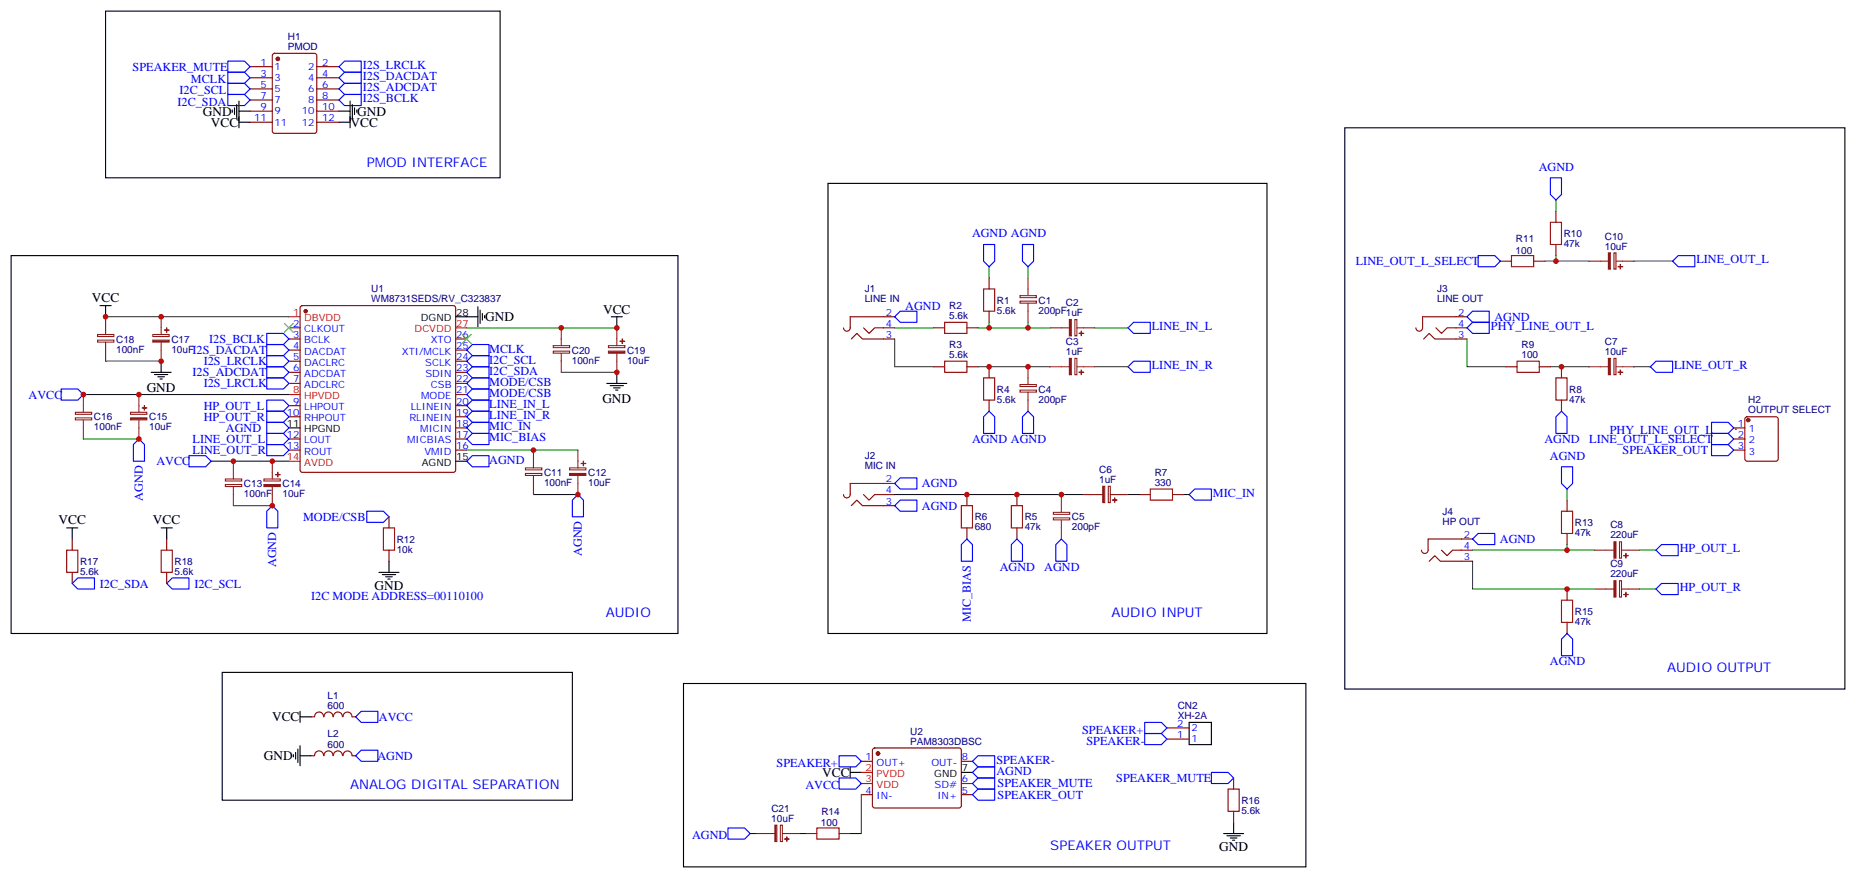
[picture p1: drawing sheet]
<svg xmlns="http://www.w3.org/2000/svg" width="589mm" height="279mm" viewBox="0 0 589 279" stroke-linecap="round" stroke-linejoin="round" font-family="sans-serif">
<g fill="none" stroke="#870000" stroke-width=".35">
<path d="M86.7 17.1l.4-.2h12.7l.7 .5v24.2l-.4 .7h-13l-.6-.4-.1-24.3zM79.4 21.2h7M79.4 24.7h7M79.4 28.2h7M79.4 31.7h7M79.4 35.3h7M79.4 38.8h7M100.5 21.2h7.1M100.5 24.7h7.1M100.5 28.2h7.1M100.5 31.7h7.1M100.5 35.3h7.1"/>
<path d="M100.5 38.8h7.1M493.9 67v3.6M493.9 77.6v3.5M95.5 97.2l.5-.2h47.9l.5 .2 .2 .5v51.5l-.2 .5-.5 .2h-47.9l-.5-.2-.3-.5v-51.5zM314 88.2v3.5M314 98.8v3.5M476.2 82.9h3.6M486.8 82.9h3.6M91.7 104.1h3.5M91.7 107.6h3.5M91.7 111.1h3.5M91.7 114.7h3.5"/>
<path d="M91.7 118.2h3.5M144.6 107.6h3.6M144.6 111.1h3.6M144.6 114.7h3.6M144.6 118.2h3.6M267.8 104.1a1.06 1.06 0 0 0 1 1 1.06 1.06 0 0 0 1.1-1M270.2 107.6l1.8-1.8 1.8 1.8h10.2M274.1 104.1l1.8 1.7 1.7-1.7h6.4M284 100.5h-14.1v3.6M296.3 104.1h3.6M296.3 116.4h3.6M306.9 104.1h3.5"/>
<path d="M306.9 116.4h3.5M314 116.4v3.5M449.4 104.1a1.06 1.06 0 0 0 1.1 1 1.06 1.06 0 0 0 1.1-1M451.9 107.6l1.8-1.8 1.7 1.8h10.3M455.8 104.1l1.8 1.7 1.7-1.7h6.4M465.7 100.5h-14.1v3.6M478 116.4h3.5M488.6 116.4h3.5M495.7 116.4v3.5M91.7 121.7h3.5M91.7 128.8h3.5M91.7 132.3h3.5"/>
<path d="M91.7 139.3h3.5M144.6 121.7h3.6M144.6 128.8h3.6M144.6 132.3h3.6M144.6 139.3h3.6M144.6 135.8h3.6M144.6 125.2h3.6M314 127v3.5M495.7 127v3.5M550.3 139.3h3.6M550.3 135.8h3.6M554.1 132.5l.5-.2h9.1l.5 .2 .2 .5v12.7l-.2 .5-.5 .2h-9.1l-.5-.2-.2-.5v-12.7z"/>
<path d="M91.7 142.9h3.5M144.6 142.9h3.6M274.1 157l1.8 1.7 1.7-1.7h6.4M284 153.5h-14.1v3.5a1.06 1.06 0 0 1-1.1 1 1.06 1.06 0 0 1-1-1M306.9 157v3.5M322.8 157v3.5M361.6 157h3.5M372.2 157h3.5M497.4 158.7v3.6M550.3 142.9h3.6M22.9 171.1v3.5M52.9 171.1v3.5"/>
<path d="M123.5 164v3.6M123.5 174.6v3.6M270.2 160.5l1.8-1.8 1.8 1.8h10.2M306.9 167.6v3.5M322.8 167.6v3.5M453.7 178.2l1.7-1.8 1.8 1.8h10.2M457.6 174.6l1.7 1.8 1.8-1.8h6.3M467.4 171.1h-14.1v3.5a1.06 1.06 0 0 1-1 1.1 1.06 1.06 0 0 1-1.1-1.1M497.4 169.3v3.6M22.9 181.7v3.5M52.9 181.7v3.5M497.4 187v3.5"/>
<path d="M497.4 197.6v3.5M98.8 227.5h1M98.8 239.9h1M99.9 227.5a1.41 1.41 0 0 1 1.4-1.5 1.41 1.41 0 0 1 1.4 1.5M99.9 239.9a1.41 1.41 0 0 1 1.4-1.5 1.41 1.41 0 0 1 1.4 1.5M102.9 227.5a1.41 1.41 0 0 1 1.4-1.5 1.41 1.41 0 0 1 1.4 1.5M102.9 239.9a1.41 1.41 0 0 1 1.4-1.6 1.41 1.41 0 0 1 1.4 1.6M105.9 227.5a1.41 1.41 0 0 1 1.4-1.5 1.41 1.41 0 0 1 1.4 1.5M105.9 239.9a1.41 1.41 0 0 1 1.4-1.6 1.41 1.41 0 0 1 1.4 1.6M108.9 227.5a1.41 1.41 0 0 1 1.4-1.5 1.41 1.41 0 0 1 1.4 1.5M108.9 239.9a1.41 1.41 0 0 1 1.4-1.5 1.41 1.41 0 0 1 1.4 1.5M111.8 227.5h1.1"/>
<path d="M111.8 239.9h1.1M277.2 237.6l.4-.2 27.1 .1 .5 .6-.1 17.9-.7 .5-27-.1-.5-.6v-17.7zM370.4 234.6h7.1M370.4 231.1h7.1M273.4 241.7h3.5M273.4 252.2h3.5M305.2 241.7h3.5M305.2 252.2h3.5M305.2 248.7h3.5M391.6 246.9v3.6M391.6 257.5v3.6M255.8 264.6h3.5"/>
<path d="M266.3 264.6h3.6"/>
</g>
<g fill="#870000" stroke="#870000" stroke-width=".35">
<circle cx="97" cy="98.8" r=".53"/>
<circle cx="88.2" cy="18.7" r=".53"/>
<circle cx="278.7" cy="239.2" r=".53"/>
<circle cx="554.9" cy="133.4" r=".53"/>
</g>
<path d="M91.7 100.5h3.5M144.6 104.1h3.6M91.7 125.2h3.5M91.7 146.4h3.5M273.4 245.2h3.5M273.4 248.7h3.5" fill="none" stroke="#f00" stroke-width=".35"/>
<g fill="none" stroke="#000" stroke-width=".35">
<path d="M33.5 3.5h125.2v52.9h-125.2zM73.7 34.9v.7M74.4 34.2v2.1M75.1 33.2v4.2M75.8 35.3h3.6M75.8 32.1v8.5M75.8 38.8h3.6M107.6 35.3h3.5M107.6 38.8h3.5M111.1 32.1v8.5M111.8 33.2v4.2M112.5 34.2v2.1"/>
<path d="M113.2 34.9v.7M262.8 58.2h139.4v142.9h-139.4zM426.9 40.6h158.7v178.1h-158.7zM3.5 81.1h211.7v120h-211.7zM31.7 97h3.6M33.5 97v3.5M151.7 97.4v6.3M152.4 98.4v4.3M153.1 99.5v2.1M48 118.2h6.3M49 118.9h4.3M50.1 119.6h2.1"/>
<path d="M51.2 114.7v3.5M144.6 100.5h7.1M153.8 100.2v.7M194 100.5h3.6M195.8 100.5v3.6M195.8 118.2v3.5M50.8 120.3h.7M91.7 135.8h3.5M192.6 121.7h6.4M193.7 122.4h4.2M194.7 123.1h2.1M195.4 123.8h.7"/>
<path d="M144.6 146.4h3.6M21.2 167.6h3.5M22.9 167.6v3.5M51.2 167.6h3.5M52.9 167.6v3.5M123.5 178.2v3.5M120.3 181.7h6.3M121.4 182.4h4.2M122.4 183.1h2.1M123.1 183.8h.7M70.6 213.4h111.1v40.6h-111.1zM217 217h197.5v58.2h-197.5z"/>
<path d="M93.1 239.5v.7M93.8 238.8v2.1M94.5 237.8v4.2M95.2 239.9h3.6M95.2 225.8v3.5M95.2 236.7v6.4M95.2 227.5h3.6M377.5 229.3h7v7.1h-7zM269.9 245.2h3.5M269.9 243.4v3.5M305.2 245.2h3.5M388.4 264.6h6.4"/>
<path d="M389.5 265.3h4.2M390.5 266h2.1M391.2 266.7h.7M391.6 261.1v3.5"/>
</g>
<g fill="none" stroke="#00f" stroke-width=".35">
<path d="M72.3 19.4h5.3l1.8 1.8-1.8 1.7h-5.3zM72.3 26.5h5.3l1.8 1.7-1.8 1.8h-5.3zM72.3 22.9h5.3l1.8 1.8-1.8 1.8h-5.3zM72.3 30h5.3l1.8 1.7-1.8 1.8h-5.3zM107.6 21.2l1.8-1.8h5.3v3.5h-5.3zM107.6 24.7l1.8-1.8h5.3v3.6h-5.3zM107.6 28.2l1.8-1.7h5.3v3.5h-5.3zM107.6 31.7l1.8-1.7h5.3v3.5h-5.3zM492.1 56.4h3.6v5.3l-1.8 1.8-1.8-1.8zM312.2 77.6h3.5v5.3l-1.7 1.8-1.8-1.8zM324.6 77.6h3.5v5.3l-1.8 1.8-1.7-1.8zM469.2 81.1h5.3l1.7 1.8-1.7 1.8h-5.3z"/>
<path d="M530.9 82.9l1.8-1.8h5.3v3.6h-5.3zM84.7 105.8h5.3l1.7 1.8-1.7 1.8h-5.3zM84.7 109.4h5.3l1.7 1.7-1.7 1.8h-5.3zM84.7 112.9h5.3l1.7 1.8-1.7 1.7h-5.3zM84.7 116.4h5.3l1.7 1.8-1.7 1.7h-5.3zM84.7 119.9h5.3l1.7 1.8-1.7 1.8h-5.3zM148.2 111.1l1.7-1.7h5.3v3.5h-5.3zM148.2 114.7l1.7-1.8h5.3v3.5h-5.3zM148.2 118.2l1.7-1.8h5.3v3.5h-5.3zM284 100.5l1.8-1.7h5.2v3.5h-5.2zM358.1 104.1l1.7-1.8h5.3v3.5h-5.3zM358.1 116.4l1.7-1.7h5.3v3.5h-5.3z"/>
<path d="M465.7 100.5l1.7-1.7h5.3v3.5h-5.3zM467.4 102.3h5.3v3.5h-5.3l-1.7-1.7zM525.6 114.7h5.3v3.5h-5.3l-1.7-1.8zM19.4 123.5h5.3l1.8 1.7-1.8 1.8h-5.3zM84.7 127h5.3l1.7 1.8-1.7 1.7h-5.3zM84.7 130.5h5.3l1.7 1.8-1.7 1.8h-5.3zM84.7 137.6h5.3l1.7 1.7-1.7 1.8h-5.3zM84.7 134.1h5.3l1.7 1.7-1.7 1.8h-5.3zM148.2 125.2l1.7-1.7h5.3v3.5h-5.3zM148.2 128.8l1.7-1.8h5.3v3.5h-5.3zM148.2 132.3l1.7-1.8h5.3v3.6h-5.3zM148.2 135.8l1.7-1.7h5.3v3.5h-5.3z"/>
<path d="M148.2 139.3l1.7-1.7h5.3v3.5h-5.3zM148.2 121.7l1.7-1.8h5.3v3.6h-5.3zM314 130.5l1.7 1.8v5.3h-3.5v-5.3zM326.3 130.5l1.8 1.8v5.3h-3.5v-5.3zM495.7 130.5l1.7 1.8v5.3h-3.5v-5.3zM543.3 137.6h5.3l1.7 1.7-1.7 1.8h-5.3zM543.3 134.1h5.3l1.7 1.7-1.7 1.8h-5.3zM42.3 141.1l1.8-1.8 1.8 1.8v5.3h-3.6zM60 144.6h5.3l1.7 1.8-1.7 1.8h-5.3zM84.7 141.1h5.3l1.7 1.8-1.7 1.7h-5.3zM148.2 146.4l1.7-1.8h5.3v3.6h-5.3zM183.4 157l1.8 1.7v5.3h-3.5v-5.3z"/>
<path d="M284 153.5l1.8-1.8h5.2v3.5h-5.2zM377.5 157l1.7-1.8h5.3v3.5h-5.3zM495.7 148.2h3.5v5.3l-1.8 1.7-1.7-1.7zM543.3 141.1h5.3l1.7 1.8-1.7 1.7h-5.3zM86.4 160.5l1.8 1.8v5.3h-3.5v-5.3zM116.4 162.3h5.3l1.8 1.7-1.8 1.8h-5.3zM284 160.5l1.8-1.8h5.2v3.6h-5.2zM306.9 171.1l1.8 1.8v5.3h-3.5v-5.3zM322.8 171.1l1.8 1.8v5.3h-3.6v-5.3zM336.9 171.1l1.8 1.8v5.3h-3.6v-5.3zM467.4 171.1l1.8-1.8h5.3v3.6h-5.3zM525.6 174.6l1.8-1.7h5.3v3.5h-5.3z"/>
<path d="M22.9 185.2l1.8-1.8h5.3v3.6h-5.3zM54.7 183.4h5.3v3.6h-5.3l-1.8-1.8zM525.6 187l1.8-1.8h5.3v3.5h-5.3zM495.7 202.8l1.7-1.7 1.8 1.7v5.3h-3.5zM112.9 239.9l1.8-1.8h5.2v3.6h-5.2zM112.9 227.5l1.8-1.7h5.2v3.5h-5.2zM266.3 239.9h5.3l1.8 1.8-1.8 1.7h-5.3zM363.4 232.8h5.3l1.7 1.8-1.7 1.8h-5.3zM363.4 229.3h5.3l1.7 1.8-1.7 1.7h-5.3zM266.3 246.9h5.3l1.8 1.8-1.8 1.8h-5.3zM308.7 241.7l1.7-1.8h5.3v3.5h-5.3zM308.7 245.2l1.7-1.8h5.3v3.5h-5.3z"/>
<path d="M308.7 248.7l1.7-1.8h5.3v3.6h-5.3zM310.4 250.5h5.3v3.5h-5.3l-1.7-1.8zM384.5 245.2h5.3l1.8 1.7-1.8 1.8h-5.3zM231.1 262.8h5.3l1.7 1.8-1.7 1.7h-5.3z"/>
</g>
<g fill="none" stroke="#a10000" stroke-width=".35">
<path d="M492.1 70.6h3.6v7h-3.6zM312.2 91.7h3.5v7.1h-3.5zM479.8 81.1h7v3.6h-7zM299.9 102.3h7v3.5h-7zM299.9 114.7h7v3.5h-7zM312.2 119.9h3.5v7.1h-3.5zM481.5 114.7h7.1v3.5h-7.1zM493.9 119.9h3.5v7.1h-3.5zM365.1 155.2h7.1v3.5h-7.1zM21.2 174.6h3.5v7.1h-3.5zM51.2 174.6h3.5v7.1h-3.5zM121.7 167.6h3.5v7h-3.5z"/>
<path d="M305.2 160.5h3.5v7.1h-3.5zM321 160.5h3.6v7.1h-3.6zM495.7 162.3h3.5v7h-3.5zM495.7 190.5h3.5v7.1h-3.5zM389.8 250.5h3.5v7h-3.5zM259.3 262.8h7v3.5h-7z"/>
</g>
<g fill="none" stroke="#8c2424" stroke-width=".35">
<path d="M323.8 95.6h5.2v.6h-5.2zM323.8 93.8h5.2v.7h-5.2zM326.3 88.2v5.6M326.3 96.3v6M504.5 82.9h6M512.3 80.3h.6v5.1h-.6zM512.9 82.9h5.7M31 107.9h5.2v.7h-5.2zM31 106.2h5.2v.6h-5.2zM33.5 100.5v5.7M33.5 108.7v6M48.5 106.2h5.2v.6h-5.2z"/>
<path d="M51.2 100.5v5.7M51.2 108.7v6M175.6 111.5h5.2v.6h-5.2zM175.6 109.7h5.2v.6h-5.2zM178.2 104.1v5.6M178.2 112.2v6M193.1 109.7h5.2v.6h-5.2zM195.8 104.1v5.6M195.8 112.2v6M326.3 116.4v5.7M333.4 104.1h6M333.4 116.4h6"/>
<path d="M341.2 101.4h.6v5.2h-.6zM341.2 113.8h.6v5.2h-.6zM341.8 104.1h5.7M341.8 116.4h5.7M504.5 116.4h6M512.3 113.8h.6v5.2h-.6zM512.9 116.4h5.7M23.9 132.6h5.2v.7h-5.2zM23.9 130.9h5.2v.6h-5.2zM26.5 125.2v5.7M26.5 133.3v6M41.5 130.9h5.1v.6h-5.1z"/>
<path d="M44.1 125.2v5.7M44.1 133.3v6M323.8 123.8h5.2v.7h-5.2zM323.8 122.1h5.2v.6h-5.2zM326.3 124.5v6M71.5 153.8h5.2v.6h-5.2zM71.5 152h5.2v.7h-5.2zM74.1 146.4v5.6M74.1 154.5v6M83.8 152h5.2v.7h-5.2zM86.4 146.4v5.6M86.4 154.5v6"/>
<path d="M166.8 150.3h5.2v.6h-5.2zM166.8 148.5h5.2v.7h-5.2zM169.3 142.9v5.6M169.3 151v6M180.8 148.5h5.2v.7h-5.2zM183.4 142.9v5.6M183.4 151v6M336.9 157v5.6M344 157h6M351.8 154.3h.6v5.2h-.6zM352.4 157h5.7M334.4 164.4h5.1v.6h-5.1z"/>
<path d="M334.4 162.6h5.1v.7h-5.1zM336.9 165.1v6M506.2 174.6h6M514.1 172h.6v5.2h-.6zM514.7 174.6h5.6M506.2 187h6M514.1 184.3h.6v5.2h-.6zM514.7 187h5.6M239.9 264.6h6M247.7 261.9h.7v5.2h-.7zM248.4 264.6h5.6"/>
</g>
<g fill="#8c2424" stroke="#8c2424" stroke-width=".35">
<path d="M339.4 101.4h.7v5.2h-.7z"/>
<path d="M343.2 105.1l.1 1.4z"/>
<path d="M342.5 105.8h1.5z"/>
<path d="M339.4 113.8h.7v5.2h-.7z"/>
<path d="M343.2 117.5l.1 1.4z"/>
<path d="M342.5 118.1l1.5 .1z"/>
<path d="M350 154.3h.7v5.2h-.7z"/>
<path d="M353.8 158v1.5z"/>
<path d="M353.1 158.7h1.4z"/>
<path d="M510.5 113.8h.7v5.2h-.7z"/>
<path d="M514.3 117.5v1.4z"/>
<path d="M513.6 118.1l1.5 .1z"/>
<path d="M510.5 80.3h.7v5.1h-.7z"/>
<path d="M514.3 84v1.4z"/>
<path d="M513.6 84.6l1.5 .1z"/>
<path d="M512.3 172h.6v5.2h-.6z"/>
<path d="M516.1 175.7v1.4z"/>
<path d="M515.4 176.4h1.4z"/>
<path d="M512.3 184.3h.6v5.2h-.6z"/>
<path d="M516.1 188v1.4z"/>
<path d="M515.4 188.7h1.4z"/>
<path d="M180.8 150.3h5.2v.6h-5.2z"/>
<path d="M184.5 147.1h1.4z"/>
<path d="M185.2 146.4v1.4z"/>
<path d="M83.8 153.8h5.2v.6h-5.2z"/>
<path d="M87.5 150.6l1.4 .1z"/>
<path d="M88.2 149.9v1.4z"/>
<path d="M41.5 132.6h5.1v.7h-5.1z"/>
<path d="M45.2 129.5h1.4z"/>
<path d="M45.8 128.8l.1 1.4z"/>
<path d="M48.5 107.9h5.2v.7h-5.2z"/>
<path d="M52.2 104.8h1.4z"/>
<path d="M52.9 104.1v1.4z"/>
<path d="M193.1 111.5h5.2v.6h-5.2z"/>
<path d="M196.8 108.3h1.5z"/>
<path d="M197.5 107.6l.1 1.4z"/>
<path d="M246 261.9h.6v5.2h-.6z"/>
<path d="M249.7 265.6l.1 1.5z"/>
<path d="M249.1 266.3h1.4z"/>
</g>
<g fill="none" stroke="#008700" stroke-width=".35">
<path d="M493.9 63.5v3.5M314 84.7v3.5M326.3 84.7v3.5M493.9 81.1v1.8h-3.5M493.9 82.9h10.6M518.6 82.9h12.3M33.5 100.5h58.2M33.5 114.7h17.7M148.2 104.1h47.6M178.2 118.2h17.6M284 107.6v8.8h12.3M284 104.1h12.3"/>
<path d="M310.4 104.1h23M310.4 116.4h23M314 102.3v1.8M326.3 102.3v1.8M347.5 104.1h10.6M347.5 116.4h10.6M465.7 107.6v8.8h12.3M492.1 116.4h12.4M518.6 116.4h5.3M26.5 125.2h65.2M26.5 139.3h17.6M67 146.4h24.7"/>
<path d="M148.2 142.9h35.2M169.3 157h14.1M284 157h60M358.1 157h3.5M375.7 157h1.8M497.4 155.2v3.5M74.1 160.5h12.3M467.4 178.2v8.8h38.8M467.4 174.6h38.8M497.4 172.9v1.7M520.3 174.6h5.3M520.3 187h5.3"/>
<path d="M273.4 252.2v12.4h-3.5M238.1 264.6h1.8M254 264.6h1.8"/>
</g>
<path d="M90.3 102.7l2.8 2.8M93.1 102.7l-2.8 2.8M146.8 106.2l2.8 2.8M149.6 106.2l-2.8 2.8" fill="none" stroke="#3c3" stroke-width=".35"/>
<circle cx="550.8" cy="136.2" r=".18" fill="#000"/>
<g fill="#c00">
<circle cx="314" cy="104.1" r=".88"/>
<circle cx="326.3" cy="104.1" r=".88"/>
<circle cx="314" cy="116.4" r=".88"/>
<circle cx="326.3" cy="116.4" r=".88"/>
<circle cx="336.9" cy="157" r=".88"/>
<circle cx="306.9" cy="157" r=".88"/>
<circle cx="322.8" cy="157" r=".88"/>
<circle cx="495.7" cy="116.4" r=".88"/>
<circle cx="497.4" cy="174.6" r=".88"/>
<circle cx="497.4" cy="187" r=".88"/>
<circle cx="51.2" cy="114.7" r=".88"/>
<circle cx="195.8" cy="104.1" r=".88"/>
<circle cx="195.8" cy="118.2" r=".88"/>
<circle cx="178.2" cy="104.1" r=".88"/>
<circle cx="74.1" cy="146.4" r=".88"/>
<circle cx="86.4" cy="146.4" r=".88"/>
<circle cx="44.1" cy="125.2" r=".88"/>
<circle cx="33.5" cy="100.5" r=".88"/>
<circle cx="51.2" cy="100.5" r=".88"/>
<circle cx="86.4" cy="160.5" r=".88"/>
<circle cx="169.3" cy="142.9" r=".88"/>
<circle cx="44.1" cy="139.3" r=".88"/>
<circle cx="493.9" cy="82.9" r=".88"/>
<circle cx="183.4" cy="157" r=".88"/>
<circle cx="26.5" cy="125.2" r=".88"/>
</g>
<g font-size="4.2">
<text x="64.4" y="36.7">GND</text>
<text x="67" y="40.2">VCC</text>
<text x="111.3" y="40.2">VCC</text>
<text x="113.4" y="36.7">GND</text>
<text x="29.2" y="96">VCC</text>
<text x="191.4" y="99.5">VCC</text>
<text x="154" y="102">GND</text>
<text x="46.6" y="124.3">GND</text>
<text x="191.2" y="127.8">GND</text>
<text x="18.6" y="166.5">VCC</text>
<text x="48.6" y="166.5">VCC</text>
<text x="118.9" y="187.3">GND</text>
<text x="86.4" y="228.9">VCC</text>
<text x="83.8" y="241.3">GND</text>
<text x="261" y="246.6">VCC</text>
<text x="387" y="270.2">GND</text>
</g>
<g font-size="4.2" fill="#00f">
<text x="116.4" y="52.9">PMOD INTERFACE</text>
<text x="192.3" y="195.8">AUDIO</text>
<text x="352.8" y="195.8">AUDIO INPUT</text>
<text x="529.2" y="213.4">AUDIO OUTPUT</text>
<text x="111.1" y="250.5">ANALOG DIGITAL SEPARATION</text>
<text x="333.4" y="269.9">SPEAKER OUTPUT</text>
</g>
<g font-size="3.9" fill="#00f">
<text x="42.1" y="22.4">SPEAKER_MUTE</text>
<text x="115.2" y="21.9">I2S_LRCLK</text>
<text x="57" y="30">I2C_SCL</text>
<text x="60.6" y="26.5">MCLK</text>
<text x="115.2" y="25.4">I2S_DACDAT</text>
<text x="115.2" y="28.9">I2S_ADCDAT</text>
<text x="56.3" y="33.5">I2C_SDA</text>
<text x="115.2" y="32.4">I2S_BCLK</text>
<text x="488.5" y="54.2">AGND</text>
<text x="308.5" y="75.3">AGND AGND</text>
<text x="538.5" y="83.6">LINE_OUT_L</text>
<text x="430.4" y="84.2">LINE_OUT_L_SELECT</text>
<text x="287.4" y="98.3">AGND</text>
<text x="474.3" y="101.8">AGND</text>
<text x="365.6" y="104.8">LINE_IN_L</text>
<text x="473.3" y="104.8">PHY_LINE_OUT_L</text>
<text x="61.1" y="112.4">I2S_DACDAT</text>
<text x="66.4" y="108.9">I2S_BCLK</text>
<text x="155.3" y="111.9">MCLK</text>
<text x="61.1" y="119.4">I2S_ADCDAT</text>
<text x="64.7" y="115.9">I2S_LRCLK</text>
<text x="155.3" y="115.4">I2C_SCL</text>
<text x="155.3" y="119">I2C_SDA</text>
<text x="365.6" y="117.1">LINE_IN_R</text>
<text x="531.4" y="117.1">LINE_OUT_R</text>
<text x="64.7" y="123">I2S_LRCLK</text>
<text x="155.3" y="122.5">MODE/CSB</text>
<text x="9.1" y="126.5">AVCC</text>
<text x="64.7" y="130">HP_OUT_L</text>
<text x="155.3" y="126">MODE/CSB</text>
<text x="155.3" y="129.5">LINE_IN_L</text>
<text x="64.7" y="133.6">HP_OUT_R</text>
<text x="71.7" y="137.1">AGND</text>
<text x="155.3" y="133.1">LINE_IN_R</text>
<text x="155.3" y="136.6">MIC_IN</text>
<text x="511" y="137.7">PHY_LINE_OUT_L</text>
<text x="61.1" y="140.6">LINE_OUT_L</text>
<text x="155.3" y="140.1">MIC_BIAS</text>
<text x="308.5" y="140.6">AGND AGND</text>
<text x="490.2" y="140.6">AGND</text>
<text x="504.5" y="140.6">LINE_OUT_L_SELECT</text>
<text x="49.7" y="147.7">AVCC</text>
<text x="61.1" y="144.1">LINE_OUT_R</text>
<text x="155.3" y="147.2">AGND</text>
<text x="492" y="145.9">AGND</text>
<text x="515" y="144.2">SPEAKER_OUT</text>
<text x="292.7" y="154.7">AGND</text>
<text x="45.3" y="158.9" transform="rotate(-90 45.3 158.9)">AGND</text>
<text x="292.7" y="161.8">AGND</text>
<text x="385" y="157.7">MIC_IN</text>
<text x="96.2" y="165.3">MODE/CSB</text>
<text x="476.1" y="172.3">AGND</text>
<text x="184.7" y="176.5" transform="rotate(-90 184.7 176.5)">AGND</text>
<text x="533.2" y="175.3">HP_OUT_L</text>
<text x="87.7" y="180.1" transform="rotate(-90 87.7 180.1)">AGND</text>
<text x="317.4" y="181.2">AGND</text>
<text x="331.5" y="181.2">AGND</text>
<text x="31.7" y="186.5">I2C_SDA</text>
<text x="61.7" y="186.5">I2C_SCL</text>
<text x="98.8" y="190.5">I2C MODE ADDRESS=00110100</text>
<text x="533.2" y="187.7">HP_OUT_R</text>
<text x="308.2" y="197.5" transform="rotate(-90 308.2 197.5)">MIC_BIAS</text>
<text x="492" y="211.1">AGND</text>
<text x="120.3" y="228.8">AVCC</text>
<text x="343.5" y="232.8">SPEAKER+</text>
<text x="344.9" y="236.5">SPEAKER-</text>
<text x="119.8" y="241.1">AGND</text>
<text x="246.5" y="243.4">SPEAKER+</text>
<text x="316.3" y="242.4">SPEAKER-</text>
<text x="316.3" y="245.9">AGND</text>
<text x="255.7" y="250.5">AVCC</text>
<text x="316.7" y="250">SPEAKER_MUTE</text>
<text x="354.3" y="248.2">SPEAKER_MUTE</text>
<text x="316.7" y="253.5">SPEAKER_OUT</text>
<text x="219.7" y="266.4">AGND</text>
</g>
<g font-size="3.2" fill="#000080">
<text x="91.4" y="15.9">PMOD</text>
<text x="91.4" y="12.7">H1</text>
<text x="481.2" y="76.9">R11</text>
<text x="496.4" y="75.2">R10</text>
<text x="509.4" y="76">C10</text>
<text x="481.1" y="80.5">100</text>
<text x="496.4" y="78.4">47k</text>
<text x="509.4" y="79.2">10uF</text>
<text x="117.8" y="95.8">WM8731SEDS/RV_C323837</text>
<text x="117.8" y="92.7">U1</text>
<text x="274.5" y="96">LINE IN</text>
<text x="274.5" y="92.8">J1</text>
<text x="456.2" y="96">LINE OUT</text>
<text x="456.2" y="92.8">J3</text>
<text x="301.3" y="101.2">5.6k</text>
<text x="301.3" y="98.1">R2</text>
<text x="316.4" y="99.6">5.6k</text>
<text x="316.4" y="96.4">R1</text>
<text x="329.7" y="99.6">200pF1uF</text>
<text x="329.7" y="96.4">C1</text>
<text x="338.3" y="97.2">C2</text>
<text x="36.9" y="111.9">100nF</text>
<text x="36.9" y="108.7">C18</text>
<text x="54.4" y="111.9">10uF</text>
<text x="54.4" y="108.7">C17</text>
<text x="181.5" y="112.3">C20</text>
<text x="199" y="112.3">C19</text>
<text x="301.3" y="113.6">5.6k</text>
<text x="301.3" y="110.4">R3</text>
<text x="338.3" y="112.7">1uF</text>
<text x="338.3" y="109.5">C3</text>
<text x="483" y="113.6">100</text>
<text x="483" y="110.4">R9</text>
<text x="509.4" y="112.7">10uF</text>
<text x="509.4" y="109.5">C7</text>
<text x="181.5" y="115.4">100nF</text>
<text x="199" y="115.4">10uF</text>
<text x="316.4" y="124.6">R4</text>
<text x="329.7" y="124.6">C4</text>
<text x="498.1" y="124.6">R8</text>
<text x="316.4" y="127.8">5.6k</text>
<text x="329.7" y="127.8">200pF</text>
<text x="498.1" y="127.8">47k</text>
<text x="554.9" y="131.1">OUTPUT SELECT</text>
<text x="554.9" y="127.9">H2</text>
<text x="29.8" y="136.6">100nF</text>
<text x="29.8" y="133.4">C16</text>
<text x="47.3" y="136.6">10uF</text>
<text x="47.3" y="133.4">C15</text>
<text x="274.5" y="148.9">MIC IN</text>
<text x="274.5" y="145.7">J2</text>
<text x="77.4" y="154.6">C13</text>
<text x="89.7" y="154.6">C14</text>
<text x="172.7" y="154.2">100nF</text>
<text x="172.7" y="151.1">C11</text>
<text x="186.7" y="154.2">10uF</text>
<text x="186.7" y="151.1">C12</text>
<text x="348.9" y="153.3">1uF</text>
<text x="348.9" y="150.1">C6</text>
<text x="366.5" y="154.2">330</text>
<text x="366.5" y="151">R7</text>
<text x="77.4" y="157.8">100nF</text>
<text x="89.7" y="157.8">10uF</text>
<text x="309.4" y="165.2">R6</text>
<text x="325.3" y="165.2">R5</text>
<text x="340.3" y="165.2">C5</text>
<text x="457.9" y="166.5">HP OUT</text>
<text x="457.9" y="163.3">J4</text>
<text x="499.9" y="167">R13</text>
<text x="511.2" y="167.7">C8</text>
<text x="125.9" y="172.2">R12</text>
<text x="309.4" y="168.4">680</text>
<text x="325.3" y="168.4">47k</text>
<text x="340.3" y="168.4">200pF</text>
<text x="499.9" y="170.1">47k</text>
<text x="511.2" y="170.9">220uF</text>
<text x="25.4" y="179.3">R17</text>
<text x="55.4" y="179.3">R18</text>
<text x="125.9" y="175.4">10k</text>
<text x="25.4" y="182.5">5.6k</text>
<text x="55.4" y="182.5">5.6k</text>
<text x="511.2" y="183.3">220uF</text>
<text x="511.2" y="180.1">C9</text>
<text x="499.9" y="195.2">R15</text>
<text x="499.9" y="198.3">47k</text>
<text x="104" y="221.7">L1</text>
<text x="104" y="224.9">600</text>
<text x="373.8" y="225.1">CN2</text>
<text x="288.9" y="233.2">U2</text>
<text x="373.8" y="228.2">XH-2A</text>
<text x="104" y="237.3">600</text>
<text x="104" y="234.1">L2</text>
<text x="288.9" y="236.4">PAM8303DBSC</text>
<text x="244.8" y="257.7">C21</text>
<text x="394.1" y="255.1">R16</text>
<text x="244.8" y="260.9">10uF</text>
<text x="260.6" y="262.2">100</text>
<text x="260.7" y="258.6">R14</text>
<text x="394.1" y="258.3">5.6k</text>
</g>
<g font-size="3.2" fill="#00f">
<text x="82.6" y="20.8">1</text>
<text x="87.1" y="22.2">1</text>
<text x="97.8" y="22.2">2</text>
<text x="102.3" y="20.8">2</text>
<text x="82.6" y="24.3">3</text>
<text x="82.6" y="27.9">5</text>
<text x="87.1" y="25.8">3</text>
<text x="87.1" y="29.3">5</text>
<text x="97.8" y="25.8">4</text>
<text x="97.8" y="29.3">6</text>
<text x="102.3" y="24.3">4</text>
<text x="102.3" y="27.9">6</text>
<text x="82.6" y="31.4">7</text>
<text x="82.6" y="34.9">9</text>
<text x="87.1" y="32.8">7</text>
<text x="97.8" y="32.8">8</text>
<text x="102.3" y="31.4">8</text>
<text x="102.3" y="34.9">10</text>
<text x="80.6" y="38.5">11</text>
<text x="87.1" y="36.3">9</text>
<text x="87.1" y="39.9">11</text>
<text x="95.8" y="36.3">10</text>
<text x="95.8" y="39.9">12</text>
<text x="102.3" y="38.5">12</text>
<text x="281.2" y="100.2">2</text>
<text x="462.8" y="100.2">2</text>
<text x="93.1" y="103.7">2</text>
<text x="93.1" y="107.2">3</text>
<text x="96.6" y="105.5">CLKOUT</text>
<text x="144.8" y="107.2">26</text>
<text x="281.2" y="103.7">4</text>
<text x="281.2" y="107.2">3</text>
<text x="462.8" y="103.7">4</text>
<text x="462.8" y="107.2">3</text>
<text x="93.1" y="110.8">4</text>
<text x="96.6" y="109">BCLK</text>
<text x="96.6" y="112.5">DACDAT</text>
<text x="127.6" y="112.5">XTI/MCLK</text>
<text x="136.7" y="109">XTO</text>
<text x="144.8" y="110.8">25</text>
<text x="93.1" y="114.3">5</text>
<text x="93.1" y="117.8">6</text>
<text x="96.6" y="116.1">DACLRC</text>
<text x="96.6" y="119.6">ADCDAT</text>
<text x="135" y="116.1">SCLK</text>
<text x="135" y="119.6">SDIN</text>
<text x="144.8" y="117.8">23</text>
<text x="144.8" y="114.3">24</text>
<text x="93.1" y="121.4">7</text>
<text x="96.6" y="123.1">ADCLRC</text>
<text x="136.8" y="123.1">CSB</text>
<text x="144.8" y="124.9">21</text>
<text x="144.8" y="121.4">22</text>
<text x="91" y="131.9">10</text>
<text x="93.1" y="128.4">9</text>
<text x="96.6" y="130.2">LHPOUT</text>
<text x="130.4" y="130.2">LLINEIN</text>
<text x="133.7" y="126.6">MODE</text>
<text x="144.8" y="131.9">19</text>
<text x="144.8" y="128.4">20</text>
<text x="96.6" y="133.7">RHPOUT</text>
<text x="129.9" y="133.7">RLINEIN</text>
<text x="133.4" y="137.2">MICIN</text>
<text x="144.8" y="135.5">18</text>
<text x="551.7" y="135.5">1</text>
<text x="555.2" y="137.2">1</text>
<text x="91" y="139">12</text>
<text x="91" y="142.5">13</text>
<text x="96.6" y="140.8">LOUT</text>
<text x="129.3" y="140.8">MICBIAS</text>
<text x="144.8" y="142.5">16</text>
<text x="144.8" y="139">17</text>
<text x="551.7" y="139">2</text>
<text x="551.7" y="142.5">3</text>
<text x="555.2" y="140.8">2</text>
<text x="96.6" y="144.3">ROUT</text>
<text x="134.7" y="144.3">VMID</text>
<text x="555.2" y="144.3">3</text>
<text x="281.2" y="153.1">2</text>
<text x="281.2" y="156.6">4</text>
<text x="281.2" y="160.2">3</text>
<text x="464.6" y="170.7">2</text>
<text x="464.6" y="174.3">4</text>
<text x="464.6" y="177.8">3</text>
<text x="373.7" y="230.7">2</text>
<text x="378.2" y="232.1">2</text>
<text x="373.7" y="234.2">1</text>
<text x="378.2" y="235.7">1</text>
<text x="274.7" y="241.3">1</text>
<text x="278.2" y="243.1">OUT+</text>
<text x="295.6" y="243.1">OUT-</text>
<text x="305.3" y="241.3">8</text>
<text x="274.7" y="251.9">4</text>
<text x="296.6" y="250.1">SD#</text>
<text x="305.3" y="251.9">5</text>
<text x="305.3" y="248.4">6</text>
<text x="278.2" y="253.6">IN-</text>
<text x="297.5" y="253.6">IN+</text>
</g>
<g font-size="3.2" fill="#f00">
<text x="93.1" y="100.2">1</text>
<text x="96.6" y="102">DBVDD</text>
<text x="131.6" y="105.5">DCVDD</text>
<text x="144.8" y="103.7">27</text>
<text x="93.1" y="124.9">8</text>
<text x="96.6" y="126.6">HPVDD</text>
<text x="91" y="146">14</text>
<text x="96.6" y="147.8">AVDD</text>
<text x="274.7" y="244.8">2</text>
<text x="274.7" y="248.4">3</text>
<text x="278.2" y="246.6">PVDD</text>
<text x="278.2" y="250.1">VDD</text>
</g>
<g font-size="3.2">
<text x="133.6" y="102">DGND</text>
<text x="144.8" y="100.2">28</text>
<text x="91" y="135.5">11</text>
<text x="96.6" y="137.2">HPGND</text>
<text x="133.9" y="147.8">AGND</text>
<text x="144.8" y="146">15</text>
<text x="305.3" y="244.8">7</text>
<text x="296.6" y="246.6">GND</text>
</g>
</svg>
